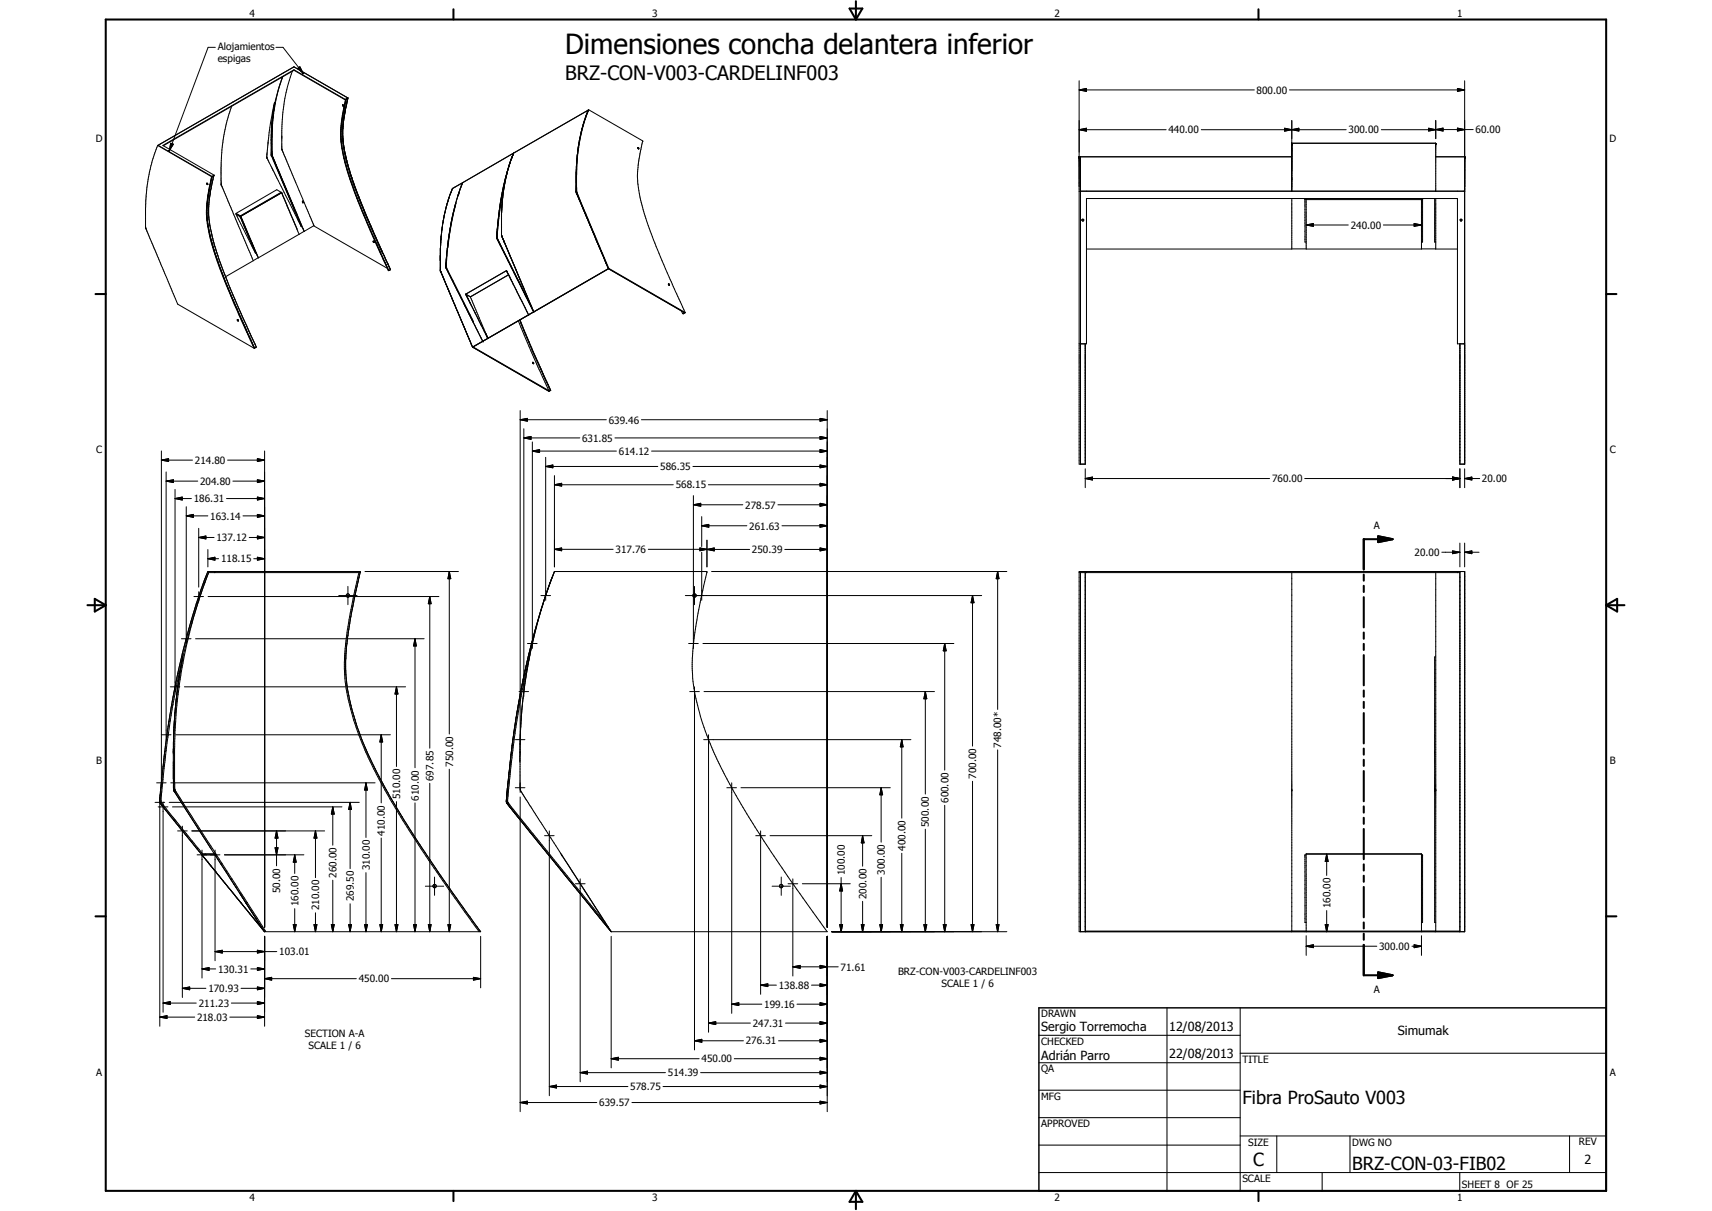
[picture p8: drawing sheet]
<svg xmlns="http://www.w3.org/2000/svg" width="594mm" height="420mm" viewBox="0 0 594 420" stroke-linecap="round" stroke-linejoin="round" font-family="sans-serif">
<g fill="none" stroke="#000" stroke-width=".35">
<path d="M74.7 16.4h-2.5l-13.4 35.8M95.8 16.4h2.4l7 9M80.4 36.8l-1.9 6.3-1.3 7.4-.5 7.5 .1 6.2M80.8 35.4l-25.9 15M94.7 40l-.1 1.1M94.7 40v.5M94.8 39.4l-.1 .6M94.8 39.4l-.1 .9M95 37.6l-.2 1.8M95 37.6l-.3 2.7M95.2 36.4l-.2 1.2M95.2 35.6l-.9 7.5-.2 10.9 10.5 24.7"/>
<path d="M95.2 35.6l-1.3 6.9-1 8.6a6.9 6.9 0 0 0 .5 5.3l11.2 22.3M95.4 35.6l-.2 .8M95.4 35.6h-.2M95.4 35.6l-.6 3.8M95.4 35.6l-.3 1.9M96.3 32.3l-.9 3.3M96.3 32.3l-1.5 8.5-.4 5.9v7.1l11.2 26.5-.9-1.8M97.2 29.2l-.9 3.1M97.3 28.9l.8-2.3-1.8 5.7M101.5 24.7a63.3 63.3 0 0 0-3.7 20.5v6.7M102 24.2l-45.5 26.3 17.8 10.3M102 24.4l-45.4 26.2"/>
<path d="M102 24.2v.2M102 24.4l17.8 10.3M102 24.2l17.8 10.3M102 23.2l18.7 10.8M102 23.2l-.9 .5M102 23.2l-21.2 12.2M103.3 23.7l.7-.5 1.2 2.2zM104.9 25.4h.3M105 25.4h.2M105 25.4h-.1M118.9 36.4l.3 .4h-.2zM119 36.3l.2 .5"/>
<path d="M119.8 34.5v.2M119.8 37.5l-.8 4.7-.2 5.2a86.2 86.2 0 0 0 7.3 25.5l6.5 14.8M119.9 34.7a42.5 42.5 0 0 0-1.2 16.9 138 138 0 0 0 10.5 30l5.7 12.3M120.1 34.5l-1 4.7a32.7 32.7 0 0 0-.3 12.4 146.5 146.5 0 0 0 11.2 31.6l4.9 10.7M120.6 33.9l.1 .1M120.7 34l-.9 .7M120.7 34l-.9 .5M120.7 34l-.4 1.7a41.5 41.5 0 0 0-1.1 14.5 111.5 111.5 0 0 0 8.8 26.7l7.5 16.7M204.2 38.2a60.5 60.5 0 0 0-4.1 18.6v10.1M204.2 38.2l-26 14.9M204.2 38.2l-.8 .4M204.3 38.1a53.5 53.5 0 0 0-3.6 14.1l-.6 5.9v8.6l11.2 26.4"/>
<path d="M204.3 38.1l18.7 11M204.3 38.1l-.1 .1M374.5 31.2l2.5-.5v1zM374.5 28v133h2.1v-41.7M374.5 31.2h60.8M447.5 31.2h60.7M505.7 30.7l2.5 .5-2.5 .5zM508.2 28v133h-1.6v-41.7M54.7 50.5a60.7 60.7 0 0 0-4.2 21.6l.1 7.1 11.1 26.3 26.5 15.3M54.7 50.5l18.7 10.8M54.9 50.4l-.2 .1M54.9 50.4l18.7 10.8"/>
<path d="M58.5 52.2h.3M58.6 52.2h.2M58.6 52.2h-.1M59.2 49.7l.9 .3-1.3 2.2zM94.1 53.7v.1M94.2 52.2l.1 .3M94.3 53.8l.2 .5M94.3 52.5v1.4M94.3 47.4l-.1 .6 .1-.3M94.3 45.4l-.1 6.8M94.3 53.9l.1 .2M94.4 44.8l-.1 1.3"/>
<path d="M94.4 44.8l-.1 1M94.4 44.7l-.1 .5M94.4 43.8v1M94.4 43v1.2zM94.4 53.8l.1 .1M94.4 54.1l.3 .7M94.4 54.1l.2 .4M94.4 43v.3M94.4 42.9l-.1 3.1M94.5 54.3l.1 .2M94.5 54.3l.5 1.3M94.5 42l-.1 1"/>
<path d="M94.5 41.7v.4M94.5 42.1v.4M94.6 54.5l.1 .3M94.6 54.5l.3 .7M94.6 41.1l-.1 .6M94.6 41.1l-.2 1.9M94.6 40.9l-.1 .8M94.7 40.6l-.1 .5M94.7 40.5v.3M94.7 54.8l.3 .8M94.7 54.8l.2 .4M94.7 40.3l-.3 2.7"/>
<path d="M94.9 55.2l.5 1.2M95 55.6l.2 .4M95 55.6l3.2 7.6M95.4 56.4l.4 1M95.4 56.4l1.6 3.9M95.9 57.6l1.8 4.3M96.3 58.7l2 4.8M97.8 51.9l.1 .1M97.9 52l11.1 26.3-5.2 3M176 59.7l-.1 .7M176.1 59.6l-1.2 5.4M176.7 57.6a77.8 77.8 0 0 0-3.1 13.3"/>
<path d="M176.7 57.5v.1M176.7 57.6l-.1 .1M176.8 57.1l-.8 2.5zM177.2 55.8l-.4 1.3M177.2 55.8l-.5 1.8M177.2 55.8l-1 3.3-1.3 6M177.8 54.3l-.5 1.1M178 53.8l-.8 2M178.2 53.1l-17.6 10.3M178.2 53.1l-.7 2.1M178.2 53.1l-1 2.7M221.3 51.2l.2 .5"/>
<path d="M221.3 51.2l.4 .1-.2 .4M221.3 51.2l.3 .5M223 49.1l-1.3 6.8a33.2 33.2 0 0 0 .6 13.6 207.8 207.8 0 0 0 12.9 33.4l2.6 5.6M223 49.1h.1M374.5 45l2.5-.5v1zM374.5 54.4h73.8M374.5 45h30.2M374.9 54.4v106.6M416.8 45h50.3M445.8 44.5l2.5 .5-2.5 .5zM448.3 45l2.4-.5v1zM448.3 49.7h49.9v16.6"/>
<path d="M448.3 41.8v24.5M479.3 45h18.9M495.8 44.5l2.4 .5-2.4 .5zM498.2 45l2.6-.6v1.1zM498.2 41.8v6.3M498.2 54.4h10M498.2 45h13M505.7 44.4l2.5 .6-2.5 .5zM50.5 79.1l.1 .1M71.8 74.6l.5 4.3 .8 3.6M71.9 71.4v5l1 5.4M71.9 63.5v.5"/>
<path d="M71.9 63.5l.2 .5M71.9 64l.1 .1M72.1 64l-.1 .1M72.5 66.5l-.6 4.7M72.5 66.5l-.7 5.9M72.6 66.1l-.1 .4M72.8 65.1l-.2 1M73.4 61.5l-.8 3.7a35.5 35.5 0 0 0 .3 17.3 218.6 218.6 0 0 0 12.7 32.7l2.6 5.6M73.4 61.3v.2M73.5 61.4l-.9 4.7M74.2 61.1l-1.5 7.6a37.3 37.3 0 0 0 1.5 15.4 275.6 275.6 0 0 0 14.7 36.3l-.6 .4M74.3 60.8l-.9 .7"/>
<path d="M74.3 60.8l-.9 .5M76.8 64.2l11.1 26.3-9.6 5.5M76.8 64.2l.1 .1M81.9 74.3l6.7 13.5M81.9 74.3l1.4 .9M81.9 74l.1 .3M81.9 74l1.5 .9M82 74.3h-.1M82 74.3l1.4 .8M83.3 75.2l5.3 12.6M83.3 75.2v.1M83.4 75.1l5.4 12.7"/>
<path d="M83.4 75.1l2.1 4.8M83.4 75.1l-.1 .1M83.4 75.1h.2M83.4 74.9v.2M83.6 75.1l6.1 14.4M85.5 79.8l3.3 8M97.3 60.9l4.8 11.4M97.6 66.7l-1.6-.9-14.1 8.2M97.6 66.9l-14 8.2M97.6 66.9l-14.2 8.2M97.6 66.7l-14.2 8.2M97.6 66.7v.2"/>
<path d="M97.6 66.7l.1 .1M97.7 66.8l3 7.2M97.7 66.8l-.1 .1M97.8 66.9v.1M97.9 62.4l.4 1M98 67.3l.8 1.9M98.2 63.2l.3 .8M98.3 63.5l3.3 7.7M98.3 63.4l.2 .6M98.5 64l4.2 9.8M98.5 64l.3 .6M99.1 70l1.6 4"/>
<path d="M100.5 68.6l1.6 3.7M100.7 74l2.3 5.5M100.7 74l3.1 7.3M102.1 72.3l.6 1.5M102.7 73.8l2 4.7M104.7 78.5l-.1 .2M104.9 70.1l.3 .3M105 70.1l.2 .2M105 69.8l-.1 .3M105 69.8h.1M105.1 69.8l.1 .6M108.9 78.4l25.5 14.7"/>
<path d="M156.6 76.8l-.9 5.3M157 65.4a55.9 55.9 0 0 0-4 17.7l-.1 10.9M157.1 74.7l1.1-4.2-.1 .7a98.2 98.2 0 0 0-2.7 14.8l-.2 .1M157.1 74.7l-1.2 6.1M157.1 74.7l-.3 1.6M157.5 73.1l-.4 1.6M157.5 73.1l-1.6 7.7M157.9 64.9l-.9 .5M159.4 66.8l-.5 1.1 .1-.2M159.4 66.3l-1.9 6.8M159.7 65.6l-.7 1.8M160.1 64.3l-2.6 8.8"/>
<path d="M160.1 64.4l-.6 1.8M160.5 63.5l-.4 .9M160.5 63.5l-.6 1.6M160.6 63.4l-3.6 2M160.6 63.4l-.1 .1M160.6 63.4l-.5 .9M173.1 74.8l-.6 5.8M173.1 74.8l-.7 7.1M173.3 73.1l-.2 1.7M173.3 73l-.2 1.8M173.4 72.1l-.1 1M173.5 71.1l-.2 1.9"/>
<path d="M174 74l.1 7.8M174.1 73.6l-.1 .4M174.1 72.3v1M174.1 72.7l-.1 1.3M174.2 71.8l-.2 2.2M174.2 71.8l-.1 .5M174.2 70.4l-.1 1.9M174.2 70.8v.7M174.4 69.3l-.2 2.5M174.4 69.3l-.2 1.1M174.4 68.4v.9M174.4 68.3l-.2 2.1"/>
<path d="M174.4 68.3v1M174.9 65.1l-.4 2.7M174.9 65l-.5 3.4M175.2 63.5l-1.6 8.6-1.1 10.4 12 24M175.2 63.5l-.8 4.8M175.3 62.9l-.1 .6M175.7 60.9l-1.2 4.8-1.1 6.2M175.9 60.2l-.6 2.5M199.9 66.5l.1 .1M200 66.8h.1M200 66.8l11.1 26.4M200.1 66.5h.1"/>
<path d="M374.5 66.3h133.7M448.3 68.9v17.5h-71.3M452.8 68.9v15.1h.5M453.3 78.1l2.5-.5v.9zM453.3 68.9v17.5h40v-17.5M453.3 69.3h40M453.3 78.1h14.6M480.1 78.1h13.2M490.7 77.6l2.6 .5-2.6 .4zM493.6 68.9v15.1h-.3M497.8 68.9v15.1h.4M498.2 68.9v17.5h7.5"/>
<path d="M506.7 76.1h.5a.35 .35 0 0 1 0 .5 .35 .35 0 0 1-.5 0 .35 .35 0 0 1 0-.5zM72.9 82l.2 .5M73.1 82.5l.4 1.7M73.1 82.5l2.1 7.2M73.6 84.4l1.6 5.3M75.2 89.7l3.5 9.3M78.7 99l5.5 12.8M88.8 87.8h-.2M88.8 87.8l.9 1.6M89.6 89.5h.1M89.7 89.4l-1.8 1M103.8 81.3l-14.1 8.2"/>
<path d="M129.7 83.7l-.2 .2 .3 .3M129.7 83.7l.2 .4M129.9 84.1l-.1 .1M135.5 93.6l-.6 .3M152.8 93.9l11.2 26.5M154.7 92.7v.1M154.7 91.7v1.1l.5 1.1M154.7 92.8l.5 1.1M154.7 91.7v.2M154.8 92.5h.1M154.8 92.7l9.5 18.9M154.8 92.6v.1"/>
<path d="M154.8 92.6l-.1 .1M155.1 88.2l-.4 3.5M155.1 88.2l-.4 3.2M155.2 86.9l-.5 5.8 .1-.2M155.2 86.8l-.1 1.4M155.2 86.3v.5M155.2 93.9l.9 1.6M155.2 93.9l11.2 22.2M155.2 86.3l-.1 1.9M155.4 85.3l-.2 1M155.5 83.7l-.3 2.6M155.7 82.8l-.3 1.9"/>
<path d="M155.7 82.8l-.2 .9M155.7 82.3l-.2 1.4M155.8 81.6l-.1 1.2M155.9 80.8l-.2 2M156.2 95.8l1.2 2.5M157.6 98.7l.5 1M172.3 82.4l.1 .1M172.3 82v.5M172.4 82.5l.4 .9M172.4 81.8l-.1 .2M172.4 82.5v.1M172.4 82.6l.3 .6"/>
<path d="M172.5 80.9l-.1 .5M172.8 83.4l1.3 2.6M172.8 83.4l9 17.9M174 81.7l.1 .1M174.1 81.8l.1 .3M174.1 81.8h.1M174.1 81.8l.1 .1M174.1 81.9l.9 2.1M174.2 81.9v.2M174.2 82.1l.2 .4M174.2 82.2l1.3 3.1M174.3 86.5l1.1 2.2"/>
<path d="M174.4 82.5l.3 .8M174.9 83.7l.1 .3M175 84l1 2.3M175.5 85.3l1.2 2.8M175.6 89l.2 .4M175.8 93.9l1.7 3.4M175.8 93.9l.7 1.4M175.8 93.9l-14.2 8.2M176 86.3l.7 1.7M176 86.3l.9 2.4M176 89.8l.9 1.8M176.5 95.3l6.9 13.9"/>
<path d="M176.5 95.3l-13.3 7.7M176.7 88l.2 .7M176.7 88.1l.9 2.1M176.9 88.7l5 11.5M176.9 88.7l.7 1.5M177.1 92.1l.2 .4M177.5 92.9l4.3 8.4M177.6 90.2l6.9 16.3M177.6 90.2l1.5 3.4M179.8 95.5l5.4 12.7M211.1 93.2l26.6 15.3M211.1 93.2l-25.9 15"/>
<path d="M211.2 93.3l-25.9 14.9M211.3 93.1l26.5 15.4M211.3 93.1l-.2 .1M231.9 98.5l.3 .5M231.9 98.5l.4 .2-.1 .3M231.9 98.6l.3 .4M448.3 86.4h5M493.3 86.4h4.9M82.3 110.9l.4 .1v.4zM82.5 110.9l.3 .4M84.2 111.8l4.1 9M84.2 111.8l1.4 3"/>
<path d="M158.4 100.2l1.7 3.3M160.1 103.7l3.2 6.3M160.9 104.9l.2 .8M161.5 106.3l.7 1.4M161.6 102.1l1.5 3M161.6 102.1l7.7 15.3M161.6 102.1l1.6 .9M162.9 109.3l.8 1.6M163.2 103l6.1 14.4M163.8 111l.4 .9M164.6 112.6l2.9 5.8M166.5 116.4l1 2"/>
<path d="M167.5 118.4l-3.4 2M167.5 118.4l-3.5 2M167.6 118.4h-.1M168.6 115.7l.7 1.7zM169.3 117.4l-1.8 1M169.3 117.4l-5.2 3M179.9 111.3l6.4 15.2 4.2 9.1M180.3 111.1l5.4 12.7 5.2 11.5M180.4 111l4.4 10.5 6.3 13.9M181.8 101.3l3.4 6.9M183.4 109.2l-14.1 8.2M183.4 109.2h.2"/>
<path d="M183.6 109.2l-14.3 8.2M183.6 109.2h.1M184.5 106.5l.7 1.7M185.2 108.2l-1.8 1M185.2 108.2h.1M185.3 108.2l-1.7 1M236.4 107.9l.4 .9M237.4 108.5l-.6 .3M237.7 108.5l-.6 .4-.3-.1M237.8 108.5h-.1M374.5 119.3h2.5v-50.4h128.7v50.4h2.5M88.3 120.8h-.1"/>
<path d="M164 120.4l26.5 15.4M164.1 120.4l26.4 15.2M164.1 120.4h-.1M184.8 125.8l.4 .1-.2 .3M184.8 125.8l.2 .4M190.9 135.3l-.4 .3M190.9 135.3l.2 .1M191.1 135.4l-.6 .4M56 159.6l2.5-.5v1zM56 156.5v116.8M56 159.6h10.8M79 159.6h12.8"/>
<path d="M89.3 159.1l2.5 .5-2.5 .5zM91.8 156.5v165.2M180.5 145.6l2.5-.4v.9zM180.5 142.5v115.8M180.5 145.6h29.9M181.8 151.9l2.5-.5v1zM181.8 148.8v92.8M181.8 151.9h19.4M184.7 156.5l2.5-.5v1zM184.7 153.3v71.7M184.7 156.5h29.2M189.4 158.7v49.6"/>
<path d="M213.4 151.9h73.7M222.6 145.6h64.5M226.1 156.5h61M284.6 145.2l2.5 .4-2.5 .5zM284.6 156l2.5 .5-2.5 .5zM284.6 151.4l2.5 .5-2.5 .5zM287.1 142.5v179.2M57.7 166.9l2.5-.4v.9zM57.7 163.7v92.9M57.7 166.9h10.9M60.7 173l2.5-.5v1zM60.7 169.8v70.1"/>
<path d="M60.7 173h5.7M64.6 179l2.5-.5v1zM64.6 175.8v47.5M64.6 179h7.5M78.6 173h13.2M80.8 166.9h11M84.3 179h7.5M89.3 166.5l2.5 .4-2.5 .5zM89.3 172.5l2.5 .5-2.5 .5zM89.3 178.5l2.5 .5-2.5 .5zM189.4 161.8l2.4-.5v1zM189.4 161.8h38.9"/>
<path d="M192.4 168.2l2.5-.5v1zM192.4 168.2h41.2M192.4 165v31.7M240.4 161.8h46.7M240.6 175.1l2.6-.5v1zM240.6 172v34.5M240.6 175.1h17.2M243.5 179.2v10.4M245.8 168.2h41.3M270 175.1h17.1M284.6 174.6l2.5 .5-2.5 .5zM284.6 161.3l2.5 .5-2.5 .5z"/>
<path d="M284.6 167.7l2.5 .5-2.5 .5zM376.6 166l2.5-.5v1zM376.6 162.6v6.6M376.6 166h64M452.7 166h53.9M504.1 165.5l2.5 .5-2.5 .5zM506.6 162.6v6.6M508.2 166l2.5-.5v1zM508.2 162.6v6.6M508.2 166h5.3M69 186.5l2.5-.5v1zM69 183.3v20.4"/>
<path d="M69 186.5h5.3M71.5 199.9l-2.3 6.3M72.1 193.8l2.5-.5v1.1zM72.1 193.8h3.8M72.1 190.7v6M72.4 198.7h52.7v-.4h-53a246.3 246.3 0 0 0-10.7 36.8M72.4 198.7l-4.3 12.4M72.4 198.7l-2.1 5.7M74.6 198.3v.4M74.6 198.5l-.2 .2M86.5 186.5h5.3M88 193.8h3.8"/>
<path d="M89.3 186l2.5 .5-2.5 .5zM89.3 193.3l2.5 .5-2.5 .6zM124.5 198.7l-.3 1.6a147.9 147.9 0 0 0-4.7 31.7 83.7 83.7 0 0 0 9.4 33.1l6.4 12.1a541.6 541.6 0 0 0 31 46.1M125 198.7a167.1 167.1 0 0 0-5.1 30.4 77.7 77.7 0 0 0 8.2 33.5l1.2 2.4a380.1 380.1 0 0 0 32.5 51.5l5 6.8h-75M126.7 198.3h32.4M155.9 198.3l.5 2.5h-1zM155.9 198.3v56.4M192.4 190.6l2.5-.5v1zM192.4 190.6h20.4M225 190.6h35.1M242.9 190.1l2.4 .5-2.4 .5zM243.5 182.4l2.4-.5v1z"/>
<path d="M243.5 191.6v16.7M243.5 182.4h15.7M245.3 190.6l2.6-.5v1zM245.3 187.4v9.3M246.9 198.3h102.5M271.3 182.4h15.8M272.3 190.6h14.8M284.6 181.9l2.5 .5-2.5 .5zM284.6 190.1l2.5 .5-2.5 .5zM346.2 198.3l.5 2.5h-1zM346.2 198.3v47.8M374.5 198.3h133.7v125h-133.7z"/>
<path d="M374.5 198.7h132.1M374.9 198.7v124.6M376.6 198.7v124.6M377 198.3v.4M448.3 198.7v124.6M498.2 198.7v124.6M500.3 191.6h6.3M504.1 191.1l2.5 .5-2.5 .5zM505.7 198.3v.4M506.6 188.4v8.3M506.6 198.3v125M508.2 191.6l2.5-.5v1z"/>
<path d="M508.2 188.4v8.3M508.2 191.6h5M65.6 218.1l-3.3 12.8M66.2 215.9l-.3 1.1M66.8 215.3l-.6 .6M67.1 214.3l-.3 1.1a307.9 307.9 0 0 0-10.6 58.2l-.3 2.9a2.84 2.84 0 0 0 .9 3l13.5 16.7h4.3M67.3 207h3.3M67.3 212l-1.1 3.9M68.1 211.1l-.7 2.1M68.1 211.1a173.2 173.2 0 0 0-7.5 48.7l.1 14.4M68.7 207.9l-1.1 3.3M68.8 208.8l-.7 .7"/>
<path d="M69 205.3v3.4M69.8 205.9l-1.7 5.2M71.2 202l-.7 .6M72.2 207h48.4M117.6 206.6h6.3M120.7 203.5v6.3M120.8 207h31.5M149.1 207l.5 2.5h-1zM149.1 207v52.6M186.2 217.3l-2.1 8.9M186.7 215.3a274.4 274.4 0 0 0-9.5 47.5l-1.4 13.6M186.7 215.3l-2.8 11.9"/>
<path d="M187.2 213.5l-.5 1.8M187.7 206.6h3.3M187.7 211.7l-1 3.6M188.5 209.3l-.9 2.8M188.9 208l-.6 1.8M190.2 204.2l-.7 1.9M190.9 202.2l-2.1 6.1M191.6 200.3l.8-2h52.9v.4a152.4 152.4 0 0 0-5.1 33.3 81.9 81.9 0 0 0 7.8 29.7l5.8 11.3a480.1 480.1 0 0 0 33.3 50.3h-75M191.6 200.3l-2.7 7.7-3.3 11M191.6 200.3l-.7 1.8M237.8 206.6h102.8M240.5 206.3l.7-.3 .4 .8-.8 .4-.4-.4z"/>
<path d="M240.6 206.7v18.3M241 203.5v6.3M337.5 206.6l.5 2.5h-1zM337.5 206.6v52.3M59.1 238.3h3.3M61.1 239l-.6 .6M61.3 235.4l-2.7 15M61.6 233.9l-2.3 11.8-1.4 9.8M61.7 238.3l-.5 3.6M62.2 233.3l-.5 .6M62.3 234.6l-1.5 11.3M62.9 221.6h3.4"/>
<path d="M63.5 227.9l-1.7 9.9-.8 7.1M63.5 227.9l-1.1 5.5M63.5 227.9l-1.8 10.2M63.6 227.5l-.6 .6M64 238.3h76.8M65.1 221.5l-.6 .6M67.9 221.6h79.3M137.6 238.3l.5 2.5h-1zM137.6 238.3v27.6M144 221.6l.5 2.5h-1zM144 221.6v44.8M180.1 239.9h3.3"/>
<path d="M182 238.5l-1 8.8M182.2 236.5l-1.2 10.8M182.2 236.5l-.2 1.5M182.6 231.1l-2 9.4-2.1 12.4M183 223.3h3.4M183.8 227.9l-2.7 12.4-2.2 13.1-1.7 13.3-1.1 11.6 33.9 41.8M183.9 227.2l-1.7 9.3M184.9 221.7l-2.2 8.8M239 223.3h3.3M239.3 239.9h3.4M241 238.3v126M243.9 223.3h87.1"/>
<path d="M244.3 239.9h80M321.1 239.9l.5 2.5h-1zM321.1 239.9v35.6M327.8 223.3l.5 2.5h-1zM327.8 223.3v43.9M498.2 227.9h-.4v92.2h.4M56 254.9h3.3M57.8 255.9l-.6 4.8M58.4 255.2l-.6 .5M58.6 250.4l-1.4 10.3M59.1 249.9l-.5 .5M60 244.5l-.5 .6"/>
<path d="M60.2 259.2l-.1 .8M60.2 256.9l-.1 13.2M60.2 256.8v.9v-.8M60.3 254.3l-.1 1.4M60.3 254.3l-.1 1.7M60.4 253.1l-.2 3.8M60.4 252.4l-.1 1.9M60.5 250.4l-.1 2M60.6 249l-.1 1.1M60.6 249l-.3 4.7M60.6 248.4l-.2 4M60.8 246.3l-.1 1.1"/>
<path d="M60.9 245.6l-.3 2.9M61 254.9h74.5M61 244.1l-.4 4.9M132.3 254.9l.5 2.5h-1zM132.3 254.9v23.7M178.3 254l-2.5 22.4M178.9 256.6h3.3M180.5 257.4l-.1 7M180.5 257.3v.9M180.5 255.7v.4M181 247.3l-.5 7.7M181 247.3l-.5 9"/>
<path d="M244.2 256.6h71.9M245.9 254.9v103.2M312.9 256.6l.5 2.5h-1zM312.9 256.6v27.2M53.8 278.4h3.3M54.3 271.6h3.4M54.9 280h3.4M55.4 278.2v.1M55.4 278.3l.1 .2M55.4 276.7v79.4M55.4 277.5v.2M55.4 278.4l.1 .1"/>
<path d="M55.5 278.5l.1 .2M55.5 278.5l.5 .6M55.5 277l-.1 .2M55.5 276.4v.4M55.6 275.8l-.2 1.6M55.7 275.1l-.1 .4M55.7 274.7v.4M55.7 275.1l-.2 1M55.7 278.8l.4 .6M55.8 273.2l-.1 1.5M55.9 278.3v.1M56 279.3l.2 .1"/>
<path d="M56.1 275.4l-.5 .5M56.1 279.4l.5 .5M56.2 279.4l.1 .2M56.4 267.4l-.6 5.8M56.6 279.9l1.8 2.3M56.6 266.1v.5M56.6 270.4l-.6 .5M56.6 266.1l-.8 7.1M56.6 280l1.8 2.2M56.6 278.3v72.9M56.6 279.3l-.3 .4M57.1 261.6l-.5 4.5"/>
<path d="M57.1 265.4l-.5 .5M57.2 260.7l-.1 .9M57.7 260.3l-.5 .6M58.7 278.4h66M59.3 271.6h70.9M59.9 280h58.8M60.1 270l.1 3.5M60.1 270.1l.1 .5M60.2 273.4v.6M60.2 273.5v.2M60.2 274l.2 .4M60.2 274l.1 .2"/>
<path d="M60.3 274.1l.4 .7M60.4 274.4l.3 .4M60.4 274.3v.1M60.7 274.8l.3 .5M60.7 274.8l2.7 4.3M60.7 274.1h.1M60.7 274.2l14.3 22.2M60.9 275.3l12.5 19.5M63.7 279.6l3.9 6M115.5 280l.5 2.4h-1zM115.5 280v13.2M121.5 278.4l.5 2.4h-1z"/>
<path d="M121.5 278.4v23M127 271.6l.5 2.5h-1zM127 271.6v19M137.6 278.1v45.2M144 278.6v44.7M149.1 271.8v51.5M155.9 266.9v56.4M175.7 278.3l.1 .2M175.8 277.3v1.2M175.8 277.4l-.1 .2M175.8 276.4v.6M175.8 278.5v.1"/>
<path d="M175.8 276.6v.8M175.8 278.6h.1M175.8 278.6l.1 .1M175.9 278.7l.9 1.1M175.9 278.7l1 1.3M176.2 278.3h.1M176.9 280l12.3 15.1M176.9 280l25.5 31.4M178.8 273.3h3.4M180.4 263.9l.1 9.4M180.5 261.7l-.1 .8M180.5 273.9h.1"/>
<path d="M180.5 271.6v3.4M180.5 276.5v109.2M180.5 274.1l.1 .2M180.6 274.2v.1M180.6 274.3l31.5 49M252.2 273.3h3.4M253.9 271.6v80M257.1 273.3h51.8M305.8 273.3l.5 2.5h-1zM305.8 273.3v18.9M327.8 279.4v43.9M337.5 271.1v52.2"/>
<path d="M346.2 260.2v63.1M58.4 282.2l3.8 4.7M58.7 281.9l-.4 .2M60.7 284.3l-.3 .3M61.6 288.3h3.4M62.2 286.9l1.1 1.4M62.6 286.8l-.2 .3M63.3 286.6v59.5M63.3 288.3l3.2 3.9M63.3 288.3l6.8 8.3M64.7 289.3l-.3 .3M66.6 288.3h46"/>
<path d="M66.7 291.8l-.3 .3M67.4 293.3l2.7 3.3M68.3 286.8l3.6 5.5M68.4 296.6h7.9M68.7 294.3l-.3 .3M70.1 296.6l21.7 26.7M70.1 296.6v.1M70.1 294.9v44.4M70.1 296.7h.1M70.2 296.7l1.4 1.8M71.2 296.2l-.4 .4M71.6 298.4l12.7 15.7"/>
<path d="M72.3 293l2 3.2-.1-.2M74.6 294.9v38.4M75 296.4l10.8 16.7M75 296.4l-.4 .2 1.1 1.7 16.1 25M75.2 296.7l-.3 .3M77 299.5l-.3 .3M77.9 296.6h27.5M95.5 294.1h1l-.5 2.5zM96 288.3l.5 2.5h-1zM96 288.3v12.1M102.3 296.6l.5 2.5h-1zM102.3 296.6v6.5"/>
<path d="M109.5 288.3l.5 2.5h-1zM109.5 288.3v16.2M132.3 290.7v32.6M189 289.9h3.3M190.4 296.6l12 14.8M190.6 288.3v91.9M194.5 296l4.3 6.6M262.2 289.9h3.4M263.9 288.3v56.7M267.2 289.9h35.3M299.3 289.9l.5 2.5h-.9zM299.3 289.9v10.6"/>
<path d="M312.9 296v27.3M321.1 287.7v35.6M453.3 296.6h-.5v23.5h.5M453.3 296.4h40M460.4 296.4l.5 2.5h-1zM460.4 296.4v7.3M493.3 296.6h.3v23.5h-.3M78.7 302.2l-.3 .3M80.5 304.9l-.3 .3M82.2 307.6l-.3 .3M84 310.4l-.3 .3M84.1 311.3l2.4 3.7"/>
<path d="M85.1 315.1l6.7 8.2M85.8 313.1l6.4 9.9-.4 .3M85.8 313.1l-.3 .3M87.5 315.8l-.3 .3M88.1 317.6l3.7 5.7M89.3 318.6l-.4 .3M102.3 315.3v8M109.5 316.7v6.6M115.5 305.4v17.9M121.5 313.6v9.7M127 302.8v20.5M147.6 307.5h6.4"/>
<path d="M150.4 307.1l.8-.1 .2 .6-.8 .4-.4-.4zM150.8 304.3v6.3M199.3 303.4l4.4 6.9M199.7 306.6h3.3M201.3 304.9v70.4M202.4 311.4l9.7 11.9M202.4 311.4l4.6 5.6M204.1 310.9l6.4 9.9M207.9 318.2l2.8 3.4M267.9 307.5h6.4M271.1 304.3v6.3M273.5 306.6h3.3"/>
<path d="M275.1 304.9v33.7M278.4 306.6h16.7M291.9 306.6l.5 2.5h-1zM291.9 304.5v18.8M299.3 312.7v10.6M305.8 304.4v18.9M460.4 315.9v7.4M70.1 336.2l2.5-.5v1zM70.1 336.2h4.7M74.6 330.2l2.5-.5v1zM74.6 330.2h21.4M87 336.2h4.8"/>
<path d="M89.3 329.7l2.5 .5-2.5 .5zM89.3 335.7l2.5 .5-2.5 .5zM91.1 321.3l-.4 .3M91.8 339.6l2.5-.5v1zM91.8 324.9v31.2M91.8 339.6h31.8M101.8 320.8h1l-.5 2.5zM109 320.8h1l-.5 2.5zM115 320.8h1l-.5 2.5zM121 320.8h1l-.5 2.5zM126.5 320.8h1l-.5 2.5zM131.8 320.8h1l-.5 2.5z"/>
<path d="M135.8 339.6h31M137.1 320.8h1l-.5 2.5zM143.5 320.8h1l-.5 2.5zM148.6 320.8h1l-.5 2.5zM155.4 320.8h1l-.5 2.5zM164.3 339.1l2.5 .5-2.5 .5zM166.8 324.9v17.8M210.8 321.6l1.3 1.7M210.9 321.5l1.2 1.8M212.1 324.9v45.6M275.1 335.4l2.6-.5v1.1zM275.1 335.4h15.8"/>
<path d="M284.6 334.9l2.5 .5-2.5 .6zM287.1 324.9v60.8M288.7 323.3h60.7M291.4 320.8h1l-.5 2.5zM298.9 320.8h.9l-.5 2.5zM305.3 320.8h1l-.5 2.5zM312.4 320.8h1l-.5 2.5zM320.6 320.8h1l-.5 2.5zM327.3 320.8h1l-.5 2.5zM337 320.8h1l-.5 2.5zM345.7 320.8h1l-.5 2.5zM376.6 323h71.7"/>
<path d="M448.3 323h5M453.3 328.3l2.5-.5v1zM453.3 323h40M453.3 323.3v-27.1h40v27.1M453.3 324.7v6.8M453.3 328.3h24.5M459.9 320.8h1l-.5 2.5zM490 328.3h3.3M490.7 327.8l2.6 .5-2.6 .5zM493.3 323h4.9M493.3 324.7v6.8M498.2 323h8.4"/>
<path d="M55.4 352.9l2.5-.5v1zM55.4 352.9h12.2M56.6 348l2.5-.5v1zM56.6 348h11.5M63.3 342.9l2.5-.5v1zM63.3 342.9h8.2M79.7 352.9h12.1M80.3 348h11.5M83.6 342.9h8.2M89.3 342.4l2.5 .5-2.5 .5zM89.3 347.5l2.5 .5-2.5 .5zM89.3 352.4l2.5 .5-2.5 .5z"/>
<path d="M245.9 355l2.5-.5v1zM245.9 355h14.5M253.9 348.4l2.5-.5v1zM253.9 348.4h10.5M263.9 341.8l2.5-.5v1zM263.9 341.8h5.5M272.6 355h14.5M276.6 348.4h10.5M281.6 341.8h5.5M284.6 341.3l2.5 .5-2.5 .5zM284.6 347.9l2.5 .5-2.5 .5zM284.6 354.5l2.5 .5-2.5 .5z"/>
<path d="M360.5 359.2h69.9M405 349.7v63.5M430.4 349.7v63.5M190.6 377l2.5-.5v1zM190.6 377h27.3M201.3 372.2l2.6-.6v1.1zM201.3 372.2h29.6M212.1 367.3l2.5-.5v1zM212.1 367.3h30.5M230.1 377h57M241 361.1l2.5-.5v1zM241 361.1h17"/>
<path d="M243.1 372.2h44M254.8 367.3h32.3M270.2 361.1h16.9M284.6 360.6l2.5 .5-2.5 .5zM284.6 371.6l2.5 .6-2.5 .5zM284.6 376.5l2.5 .5-2.5 .5zM284.6 366.8l2.5 .5-2.5 .5zM360.5 368.7h69.9M360.5 378.2h69.9M430.4 365.4h127M180.5 382.5l2.5-.4v.9zM180.5 382.5h26.6"/>
<path d="M219.3 382.5h67.8M284.6 382.1l2.5 .4-2.5 .5zM360.5 387.8h69.9M360.5 397.3h69.9M430.4 394.1h127M443.1 394.1v12.7M468.5 394.1v12.7M544.7 394.1v12.7M360.5 406.8h196.9M458.8 406.8v6.4M506.6 406.8v6.4"/>
<circle cx="375.7" cy="76.4" r=".35"/>
<circle cx="120.7" cy="206.6" r=".59"/>
<circle cx="271.1" cy="307.5" r=".59"/>
</g>
<g fill="#000">
<circle cx="92.6" cy="54.7" r=".18"/>
<circle cx="92.6" cy="54.5" r=".18"/>
<circle cx="94.1" cy="53.9" r=".18"/>
<circle cx="94.2" cy="48.4" r=".18"/>
<circle cx="94.3" cy="53.3" r=".18"/>
<circle cx="94.3" cy="53.8" r=".18"/>
<circle cx="94.4" cy="53.9" r=".18"/>
<circle cx="94.4" cy="53.8" r=".18"/>
<circle cx="374.5" cy="54.5" r=".18"/>
<circle cx="374.5" cy="54.7" r=".18"/>
<circle cx="374.5" cy="54.4" r=".18"/>
<circle cx="374.9" cy="54.4" r=".18"/>
<circle cx="374.9" cy="54.5" r=".18"/>
<circle cx="374.9" cy="54.7" r=".18"/>
<circle cx="448.3" cy="49.8" r=".18"/>
<circle cx="448.3" cy="49.7" r=".18"/>
<circle cx="498.2" cy="49.8" r=".18"/>
<circle cx="498.2" cy="49.7" r=".18"/>
<circle cx="508.2" cy="54.4" r=".18"/>
<circle cx="508.2" cy="54.5" r=".18"/>
<circle cx="508.2" cy="54.7" r=".18"/>
<circle cx="76.7" cy="64.1" r=".18"/>
<circle cx="105" cy="70.1" r=".18"/>
<circle cx="174" cy="74.4" r=".18"/>
<circle cx="174" cy="74.2" r=".18"/>
<circle cx="200" cy="66.8" r=".18"/>
<circle cx="452.8" cy="68.9" r=".18"/>
<circle cx="453.3" cy="68.9" r=".18"/>
<circle cx="493.3" cy="68.9" r=".18"/>
<circle cx="493.6" cy="68.9" r=".18"/>
<circle cx="152.8" cy="93.9" r=".18"/>
<circle cx="154.7" cy="92.7" r=".18"/>
<circle cx="154.7" cy="92.5" r=".18"/>
<circle cx="172.3" cy="82.3" r=".18"/>
<circle cx="172.5" cy="82.5" r=".18"/>
<circle cx="174.1" cy="81.8" r=".18"/>
<circle cx="174.4" cy="82.6" r=".18"/>
<circle cx="174.7" cy="83.4" r=".18"/>
<circle cx="174.9" cy="83.7" r=".18"/>
<circle cx="167.6" cy="118.4" r=".18"/>
<circle cx="60.3" cy="274.2" r=".18"/>
<circle cx="176.2" cy="278.3" r=".18"/>
<circle cx="180.5" cy="261" r=".18"/>
<circle cx="448.3" cy="274" r=".18"/>
<circle cx="448.3" cy="274.1" r=".18"/>
<circle cx="497.8" cy="261" r=".18"/>
<circle cx="497.8" cy="274.3" r=".18"/>
<circle cx="497.8" cy="274.2" r=".18"/>
<circle cx="498.2" cy="274" r=".18"/>
<circle cx="498.2" cy="274.1" r=".18"/>
<circle cx="194.9" cy="296.6" r=".18"/>
</g>
<g fill="none" stroke="#000" stroke-width=".71">
<path d="M36.7 6.8h520.7v406.4h-520.7zM157.3 3.2v3.6M294.8 3h4.4l-2.2 3.8zM297 .4v6.4M436.7 3.2v3.6M33.1 102h3.6M557.4 102h3.5M473.2 199.3v2.2M478.2 186.1l5 1-5 1zM483.2 187.1h-10v10.5M30.3 210h6.4M32.9 207.8l3.8 2.2-3.8 2.2z"/>
<path d="M473.2 203.2v2.2M473.2 207.2v10.5M473.2 219.5v2.1M557.4 210h6.3M557.4 210l3.8-2.2v4.4zM473.2 223.4v2.1M473.2 227.3v10.5M473.2 239.6v2.1M473.2 243.5v2.1M473.2 247.4v10.5M473.2 259.7v2.1M473.2 263.6v2.1"/>
<path d="M473.2 267.5v10.5M473.2 279.8v2.1M473.2 283.7v2.1M473.2 287.6v10.5M473.2 299.9v2.1M33.1 317.9h3.6M473.2 303.8v2.1M473.2 307.7v10.6M557.4 317.9h3.5M473.2 320v2.2M473.2 323.9v2.2M473.2 327.8v10.6h10"/>
<path d="M478.2 337.4l5 1-5 .9zM157.3 413.2v3.5M297 413.2v6.3M297 413.2l2.2 3.8h-4.4zM436.7 413.2v3.5"/>
</g>
<path d="M360.5 349.7h196.9v63.5h-196.9z" fill="none" stroke="#000" stroke-width=".51"/>
<g fill="#000">
<path d="M103.3 23.7l.7-.5 1.2 2.2zM374.5 31.2l2.5-.5v1zM505.7 30.7l2.5 .5-2.5 .5zM59.2 49.7l.9 .3-1.3 2.2zM374.5 45l2.5-.5v1zM445.8 44.5l2.5 .5-2.5 .5zM448.3 45l2.4-.5v1zM495.8 44.5l2.4 .5-2.4 .5zM498.2 45l2.6-.6v1.1zM505.7 44.4l2.5 .6-2.5 .5zM453.3 78.1l2.5-.5v.9zM490.7 77.6l2.6 .5-2.6 .4z"/>
<path d="M56 159.6l2.5-.5v1zM180.5 145.6l2.5-.4v.9zM181.8 151.9l2.5-.5v1zM184.7 156.5l2.5-.5v1zM284.6 145.2l2.5 .4-2.5 .5zM284.6 156l2.5 .5-2.5 .5zM284.6 151.4l2.5 .5-2.5 .5zM57.7 166.9l2.5-.4v.9zM60.7 173l2.5-.5v1zM64.6 179l2.5-.5v1zM89.3 159.1l2.5 .5-2.5 .5zM89.3 166.5l2.5 .4-2.5 .5z"/>
<path d="M89.3 172.5l2.5 .5-2.5 .5zM89.3 178.5l2.5 .5-2.5 .5zM189.4 161.8l2.4-.5v1zM192.4 168.2l2.5-.5v1zM240.6 175.1l2.6-.5v1zM284.6 174.6l2.5 .5-2.5 .5zM284.6 161.3l2.5 .5-2.5 .5zM284.6 167.7l2.5 .5-2.5 .5zM376.6 166l2.5-.5v1zM504.1 165.5l2.5 .5-2.5 .5zM508.2 166l2.5-.5v1zM69 186.5l2.5-.5v1z"/>
<path d="M72.1 193.8l2.5-.5v1.1zM89.3 186l2.5 .5-2.5 .5zM89.3 193.3l2.5 .5-2.5 .6zM192.4 190.6l2.5-.5v1zM242.9 190.1l2.4 .5-2.4 .5zM243.5 182.4l2.4-.5v1zM245.3 190.6l2.6-.5v1zM284.6 181.9l2.5 .5-2.5 .5zM284.6 190.1l2.5 .5-2.5 .5zM478.2 186.1l5 1-5 1zM504.1 191.1l2.5 .5-2.5 .5zM508.2 191.6l2.5-.5v1z"/>
<path d="M149.1 207l.5 2.5h-1zM155.9 198.3l.5 2.5h-1zM337.5 206.6l.5 2.5h-1zM346.2 198.3l.5 2.5h-1zM144 221.6l.5 2.5h-1zM327.8 223.3l.5 2.5h-1zM132.3 254.9l.5 2.5h-1zM137.6 238.3l.5 2.5h-1zM312.9 256.6l.5 2.5h-1zM321.1 239.9l.5 2.5h-1zM127 271.6l.5 2.5h-1zM305.8 273.3l.5 2.5h-1z"/>
<path d="M95.5 294.1h1l-.5 2.5zM96 288.3l.5 2.5h-1zM102.3 296.6l.5 2.5h-1zM109.5 288.3l.5 2.5h-1zM115.5 280l.5 2.4h-1zM121.5 278.4l.5 2.4h-1zM299.3 289.9l.5 2.5h-.9zM460.4 296.4l.5 2.5h-1zM291.9 306.6l.5 2.5h-1zM70.1 336.2l2.5-.5v1zM74.6 330.2l2.5-.5v1zM89.3 329.7l2.5 .5-2.5 .5z"/>
<path d="M89.3 335.7l2.5 .5-2.5 .5zM91.8 339.6l2.5-.5v1zM101.8 320.8h1l-.5 2.5zM109 320.8h1l-.5 2.5zM115 320.8h1l-.5 2.5zM121 320.8h1l-.5 2.5zM126.5 320.8h1l-.5 2.5zM131.8 320.8h1l-.5 2.5zM137.1 320.8h1l-.5 2.5zM143.5 320.8h1l-.5 2.5zM148.6 320.8h1l-.5 2.5zM155.4 320.8h1l-.5 2.5z"/>
<path d="M275.1 335.4l2.6-.5v1.1zM284.6 334.9l2.5 .5-2.5 .6zM291.4 320.8h1l-.5 2.5zM298.9 320.8h.9l-.5 2.5zM305.3 320.8h1l-.5 2.5zM312.4 320.8h1l-.5 2.5zM320.6 320.8h1l-.5 2.5zM327.3 320.8h1l-.5 2.5zM337 320.8h1l-.5 2.5zM345.7 320.8h1l-.5 2.5zM453.3 328.3l2.5-.5v1zM459.9 320.8h1l-.5 2.5z"/>
<path d="M478.2 337.4l5 1-5 .9zM490.7 327.8l2.6 .5-2.6 .5zM55.4 352.9l2.5-.5v1zM56.6 348l2.5-.5v1zM63.3 342.9l2.5-.5v1zM89.3 342.4l2.5 .5-2.5 .5zM89.3 347.5l2.5 .5-2.5 .5zM89.3 352.4l2.5 .5-2.5 .5zM164.3 339.1l2.5 .5-2.5 .5zM245.9 355l2.5-.5v1zM253.9 348.4l2.5-.5v1zM263.9 341.8l2.5-.5v1z"/>
<path d="M284.6 341.3l2.5 .5-2.5 .5zM284.6 347.9l2.5 .5-2.5 .5zM284.6 354.5l2.5 .5-2.5 .5zM190.6 377l2.5-.5v1zM201.3 372.2l2.6-.6v1.1zM212.1 367.3l2.5-.5v1zM241 361.1l2.5-.5v1zM284.6 360.6l2.5 .5-2.5 .5zM284.6 371.6l2.5 .6-2.5 .5zM284.6 376.5l2.5 .5-2.5 .5zM284.6 366.8l2.5 .5-2.5 .5zM180.5 382.5l2.5-.4v.9z"/>
<path d="M284.6 382.1l2.5 .4-2.5 .5z"/>
</g>
<text font-size="9.6" x="196.1" y="18.8">Dimensiones concha delantera inferior</text>
<text font-size="6.9" x="196.1" y="27.9">BRZ-CON-V003-CARDELINF003</text>
<g font-size="6.3">
<text x="431.1" y="383.2">Fibra ProSauto V003</text>
<text x="434.8" y="404.7">C</text>
<text x="469.2" y="406">BRZ-CON-03-FIB02</text>
</g>
<g font-size="4.4">
<text x="361.3" y="357.5">Sergio Torremocha</text>
<text x="405.7" y="357.7">12/08/2013</text>
<text x="485" y="359.2">Simumak</text>
<text x="361.3" y="367.9">Adrián Parro</text>
<text x="405.7" y="367.2">22/08/2013</text>
<text x="549.8" y="404">2</text>
</g>
<g font-size="3.5">
<text x="86.6" y="5.8">4</text>
<text x="226.3" y="5.8">3</text>
<text x="365.9" y="5.8">2</text>
<text x="505.6" y="5.8">1</text>
<text x="75.6" y="17.4">Alojamientos</text>
<text x="75.6" y="21.6">espigas</text>
<text x="436.1" y="32.5">800.00</text>
<text x="405.5" y="46.3">440.00</text>
<text x="467.9" y="46.3">300.00</text>
<text x="512" y="46.3">60.00</text>
<text x="33.3" y="49.4">D</text>
<text x="558.5" y="49.4">D</text>
<text x="468.7" y="79.3">240.00</text>
<text x="211.2" y="146.9">639.46</text>
<text x="202" y="153.2">631.85</text>
<text x="33.4" y="157.3">C</text>
<text x="67.6" y="160.9">214.80</text>
<text x="214.7" y="157.8">614.12</text>
<text x="558.6" y="157.3">C</text>
<text x="229.1" y="163.1">586.35</text>
<text x="441.4" y="167.3">760.00</text>
<text x="514.3" y="167.3">20.00</text>
<text x="69.5" y="168.2">204.80</text>
<text x="234.5" y="169.5">568.15</text>
<text x="67.2" y="174.3">186.31</text>
<text x="258.6" y="176.4">278.57</text>
<text x="72.9" y="180.3">163.14</text>
<text x="260" y="183.7">261.63</text>
<text x="476.8" y="183.6">A</text>
<text x="75.1" y="187.7">137.12</text>
<text x="213.6" y="191.9">317.76</text>
<text x="260.9" y="191.9">250.39</text>
<text x="76.7" y="195.2">118.15</text>
<text x="490.8" y="192.9">20.00</text>
<text x="347.5" y="259.4" transform="rotate(-90 347.5 259.4)">748.00*</text>
<text x="33.4" y="265.2">B</text>
<text x="157.2" y="266.1" transform="rotate(-90 157.2 266.1)">750.00</text>
<text x="558.6" y="265.2">B</text>
<text x="150.4" y="271" transform="rotate(-90 150.4 271)">697.85</text>
<text x="338.7" y="270.3" transform="rotate(-90 338.7 270.3)">700.00</text>
<text x="138.9" y="277.3" transform="rotate(-90 138.9 277.3)">510.00</text>
<text x="145.3" y="277.7" transform="rotate(-90 145.3 277.7)">610.00</text>
<text x="329.1" y="278.6" transform="rotate(-90 329.1 278.6)">600.00</text>
<text x="322.3" y="286.9" transform="rotate(-90 322.3 286.9)">500.00</text>
<text x="133.6" y="289.9" transform="rotate(-90 133.6 289.9)">410.00</text>
<text x="314.2" y="295.2" transform="rotate(-90 314.2 295.2)">400.00</text>
<text x="116.8" y="304.6" transform="rotate(-90 116.8 304.6)">260.00</text>
<text x="128.3" y="302" transform="rotate(-90 128.3 302)">310.00</text>
<text x="293.2" y="303.7" transform="rotate(-90 293.2 303.7)">100.00</text>
<text x="307.1" y="303.6" transform="rotate(-90 307.1 303.6)">300.00</text>
<text x="97.3" y="309.9" transform="rotate(-90 97.3 309.9)">50.00</text>
<text x="300.6" y="311.9" transform="rotate(-90 300.6 311.9)">200.00</text>
<text x="103.5" y="314.5" transform="rotate(-90 103.5 314.5)">160.00</text>
<text x="110.8" y="315.9" transform="rotate(-90 110.8 315.9)">210.00</text>
<text x="122.8" y="312.8" transform="rotate(-90 122.8 312.8)">269.50</text>
<text x="461.6" y="315.1" transform="rotate(-90 461.6 315.1)">160.00</text>
<text x="478.6" y="329.6">300.00</text>
<text x="96.9" y="331.4">103.01</text>
<text x="75.7" y="337.5">130.31</text>
<text x="124.5" y="340.8">450.00</text>
<text x="291.7" y="336.7">71.61</text>
<text x="311.7" y="338.3">BRZ-CON-V003-CARDELINF003</text>
<text x="72.3" y="344.2">170.93</text>
<text x="270.2" y="343.1">138.88</text>
<text x="326.7" y="342.5">SCALE 1 / 6</text>
<text x="476.8" y="344.4">A</text>
<text x="69" y="349.3">211.23</text>
<text x="265.2" y="349.7">199.16</text>
<text x="361.3" y="353">DRAWN</text>
<text x="68.4" y="354.2">218.03</text>
<text x="105.8" y="359.7">SECTION A-A</text>
<text x="261.2" y="356.2">247.31</text>
<text x="107" y="363.8">SCALE 1 / 6</text>
<text x="258.8" y="362.4">276.31</text>
<text x="361.3" y="362.5">CHECKED</text>
<text x="243.5" y="368.6">450.00</text>
<text x="431.1" y="368.7">TITLE</text>
<text x="33.4" y="373.2">A</text>
<text x="231.8" y="373.4">514.39</text>
<text x="361.3" y="372.1">QA</text>
<text x="558.6" y="373.2">A</text>
<text x="207.9" y="383.8">639.57</text>
<text x="218.7" y="378.2">578.75</text>
<text x="361.3" y="381.6">MFG</text>
<text x="361.3" y="391.1">APPROVED</text>
<text x="433.1" y="397.5">SIZE</text>
<text x="469.2" y="397.5">DWG NO</text>
<text x="547.9" y="397.4">REV</text>
<text x="431.1" y="410.2">SCALE</text>
<text x="507.3" y="412.3">SHEET 8 OF 25</text>
<text x="86.6" y="416.7">4</text>
<text x="226.3" y="416.7">3</text>
<text x="365.9" y="416.7">2</text>
<text x="505.6" y="416.7">1</text>
</g>
</svg>
